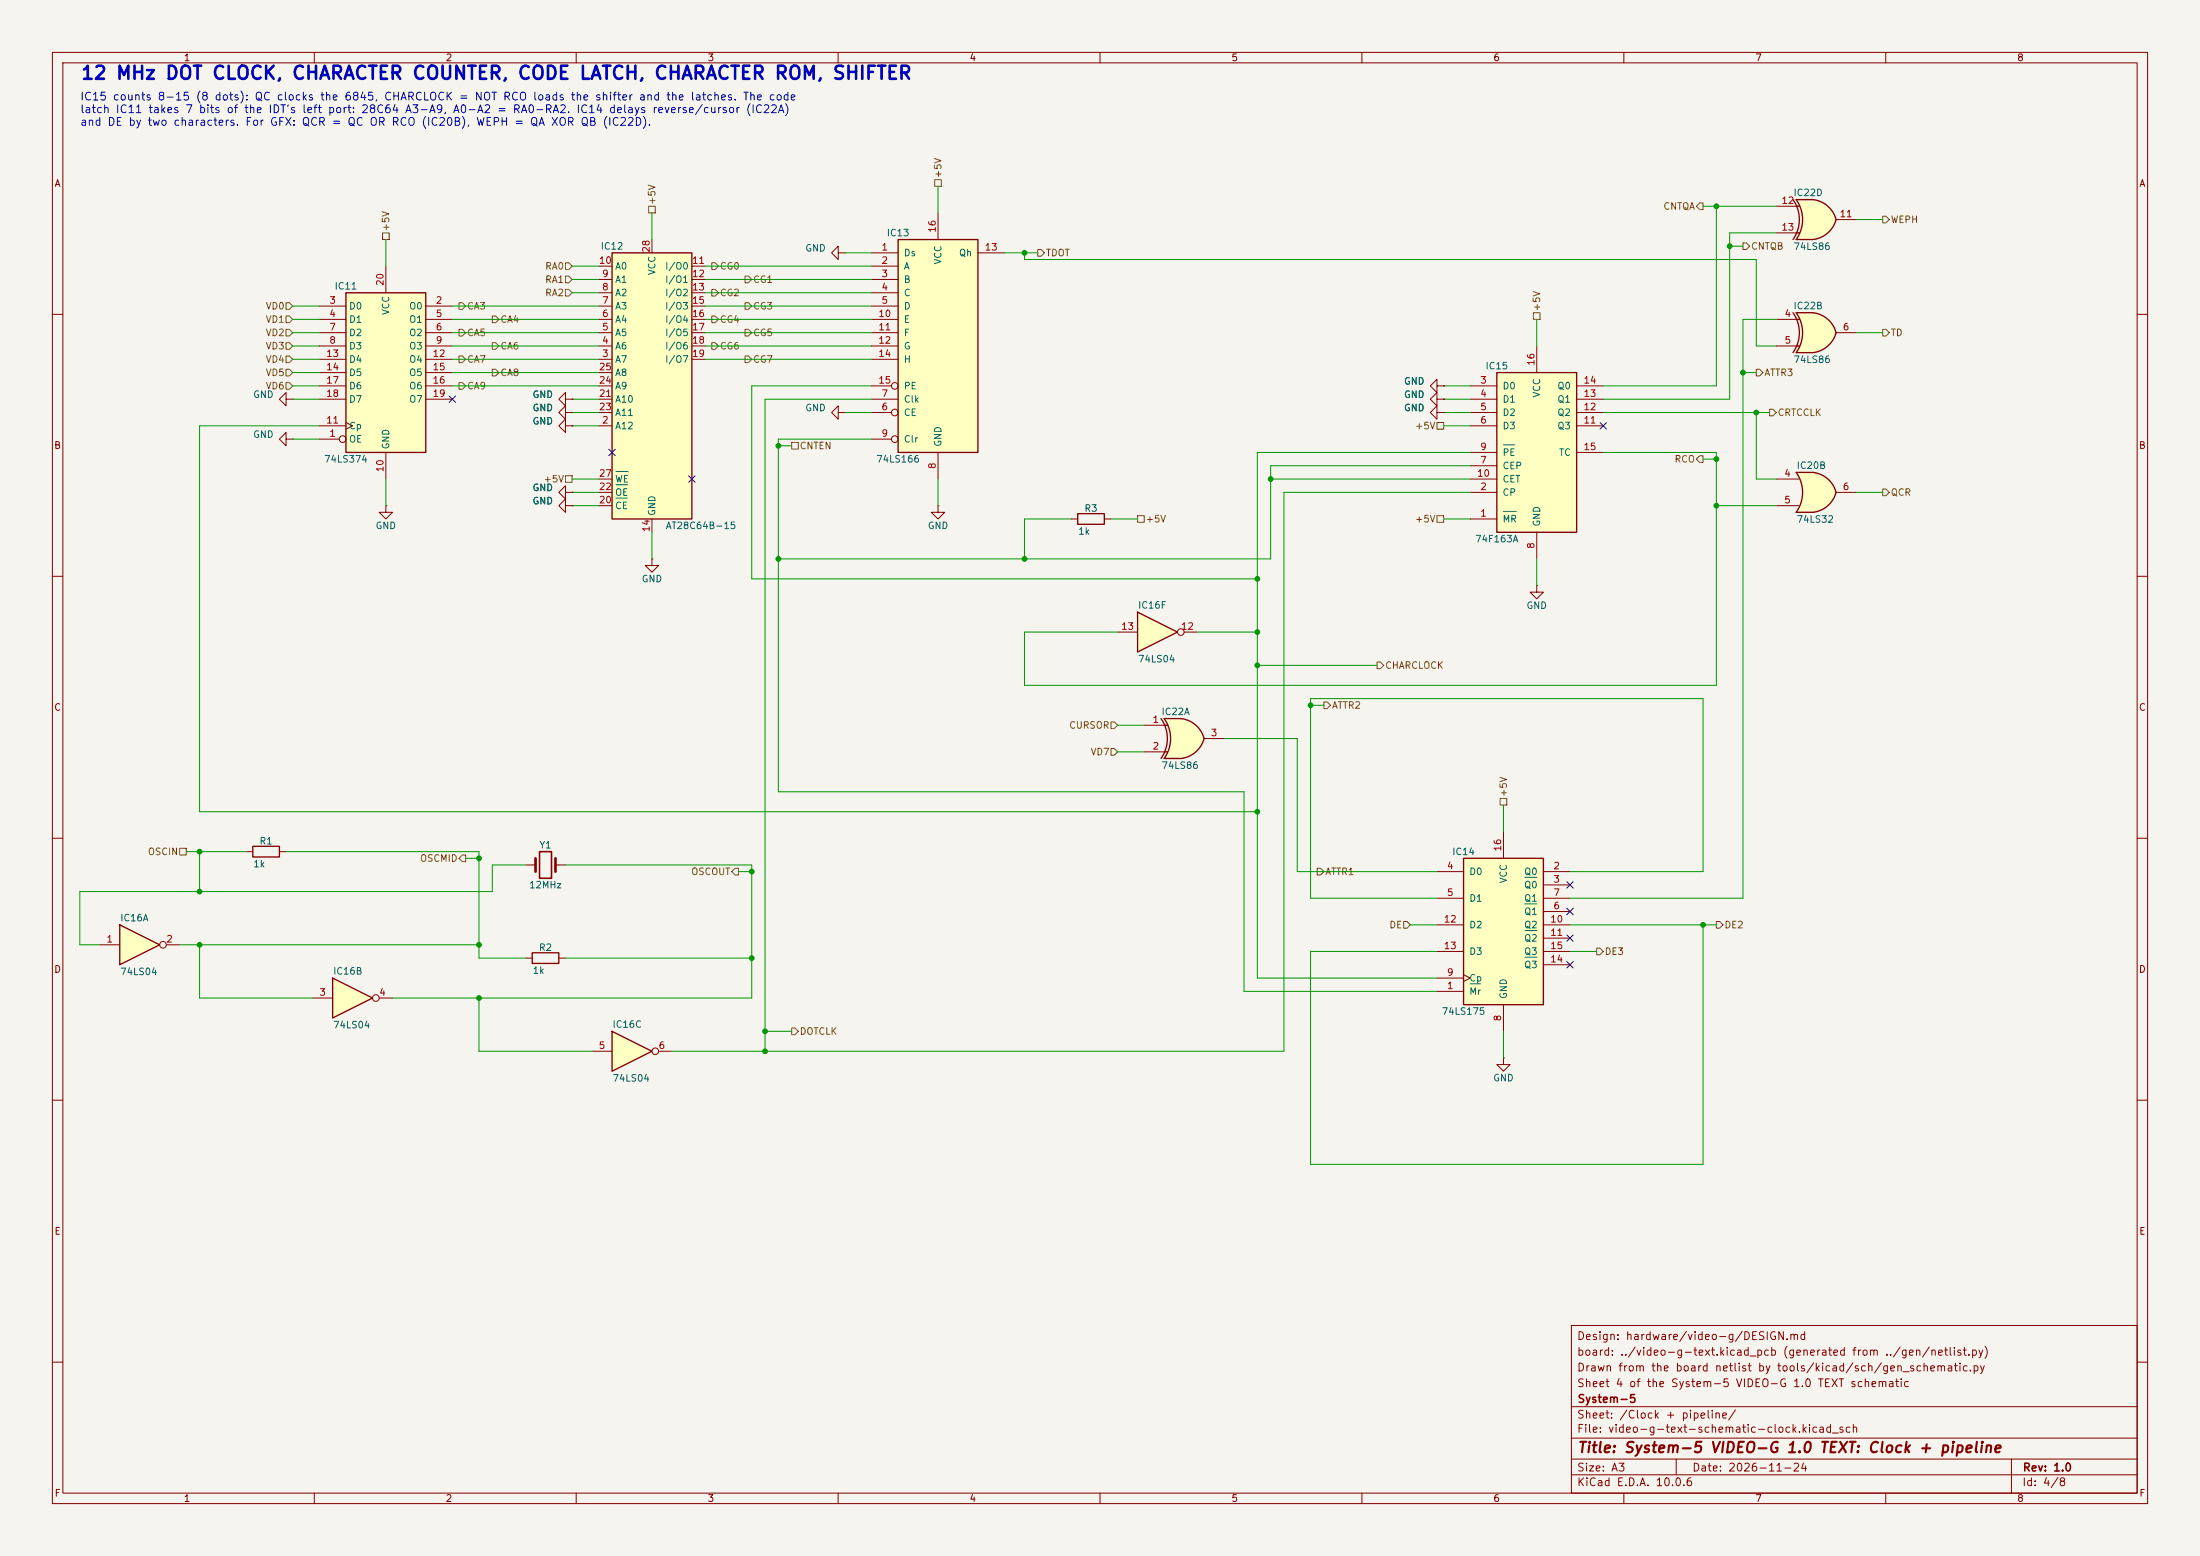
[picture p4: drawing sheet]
<svg xmlns="http://www.w3.org/2000/svg" width="420mm" height="297mm" viewBox="0 0 420 297" stroke-linecap="round" stroke-linejoin="round" font-family="sans-serif">
<path d="M0 0h420v297h-420z" fill="#f5f4ef" stroke="#f5f4ef" stroke-width=".19"/>
<g fill="none" stroke="#840000" stroke-width=".19">
<path d="M10 10h400v277h-400zM12 12h396v273h-396zM60 10v2M110 10v2M160 10v2M210 10v2M260 10v2M310 10v2M360 10v2M10 60h2M160 78.7v-1.2l-1.3 1.2 1.3 1.3v-1.3h1.3M161.3 78.7h.1"/>
<path d="M408 60h2M10 110h2M408 110h2M10 160h2M408 160h2M10 210h2M408 210h2M300 253h108v32h-108zM10 260h2M300 278.5h108M300 274.5h108M300 268.5h108"/>
<path d="M320 278.5v3M384 278.5v6.5M408 260h2M60 285v2M110 285v2M160 285v2M210 285v2M260 285v2M300 281.5h108M310 285v2M360 285v2"/>
</g>
<path d="M279.4 163.8h15.2v28h-15.2z" fill="#ffffc2"/>
<path d="M279.4 163.8h15.2v28h-15.2z" fill="none" stroke="#840000" stroke-width=".25"/>
<g fill="none" stroke="#840000" stroke-width=".19">
<path d="M287 158.8v5M274.3 166.4h5.1M274.3 171.5h5.1M274.3 176.5h5.1M294.6 166.4h5.1M294.6 168.9h5.1M294.6 171.5h5.1M294.6 174h5.1M294.6 176.5h5.1M294.6 179.1h5.1M274.3 189.2h5.1M274.3 186.7h5.1"/>
<path d="M274.3 181.6h5.1M279.4 186.1l1.3 .6-1.3 .6M287 191.8v5.1M294.6 181.6h5.1M294.6 184.2h5.1"/>
</g>
<path d="M291.1 167.5h2.3M291.1 172.5h2.3M291.1 177.6h2.3M280.6 187.8h2M291.1 182.7h2.3" fill="none" stroke="#006464" stroke-width=".19"/>
<path d="M217.2 116.8l7.6 3.9-7.6 3.8z" fill="#ffffc2"/>
<path d="M217.2 116.8l7.6 3.9-7.6 3.8z" fill="none" stroke="#840000" stroke-width=".25"/>
<g fill="none" stroke="#840000" stroke-width=".19">
<path d="M54.6 83.8v-1.2l-1.3 1.2 1.3 1.3v-1.3h1.3M55.9 83.8h.1M213.4 120.7h3.8M226.1 120.7h2.5"/>
<circle cx="225.4" cy="120.6" r=".63"/>
</g>
<path d="M342.9 59.7h3.2M342.9 67.3h3.2" fill="none" stroke="#ffffc2" stroke-width=".19"/>
<g fill="#ffffc2" stroke="#ffffc2" stroke-width=".19">
<path d="M345.5 62.1l5 1.4a5.2 5.2 0 0 1-4.4 3.8z"/>
<path d="M346.1 59.7a5.1 5.1 0 0 1 4.4 3.8l-5 1.3z"/>
</g>
<path d="M342.9 59.7h3.2v7.6h-3.2a6.7 6.7 0 0 0 0-7.6z" fill="#ffffc2"/>
<path d="M342.3 59.7a6.6 6.6 0 0 1 0 7.6M346.1 59.7h-3.2a6.6 6.6 0 0 1 0 7.6h3.2M346.1 59.7a5.2 5.2 0 0 1 4.4 3.8 5.2 5.2 0 0 1-4.4 3.8M205.7 98h5.1v2.1h-5.1z" fill="none" stroke="#840000" stroke-width=".25"/>
<path d="M274.3 78.7v-1.2l-1.3 1.2 1.3 1.3v-1.3h1.3M275.6 78.7h.1M339.1 61h4.4M339.1 66h4.4M350.5 63.5h3.8M73.7 96.5v1.3h1.2l-1.2 1.3-1.3-1.3h1.3M73.7 96.5h.1M204.5 99.1h1.2M210.8 99.1h1.3" fill="none" stroke="#840000" stroke-width=".19"/>
<path d="M342.9 90.2h3.2M342.9 97.8h3.2" fill="none" stroke="#ffffc2" stroke-width=".19"/>
<g fill="#ffffc2" stroke="#ffffc2" stroke-width=".19">
<path d="M345.5 92.6l5 1.4a5.2 5.2 0 0 1-4.4 3.8z"/>
<path d="M346.1 90.2a5.1 5.1 0 0 1 4.4 3.8l-5 1.3z"/>
</g>
<path d="M342.9 90.2h3.2v7.6h-3.2a6.7 6.7 0 0 0 0-7.6z" fill="#ffffc2"/>
<path d="M346.1 90.2h-3.2a6.6 6.6 0 0 1 0 7.6h3.2M346.1 90.2a5.2 5.2 0 0 1 4.4 3.8 5.2 5.2 0 0 1-4.4 3.8" fill="none" stroke="#840000" stroke-width=".25"/>
<g fill="none" stroke="#840000" stroke-width=".19">
<path d="M107.9 78.7v-1.2l-1.2 1.2 1.2 1.3v-1.3h1.3M109.2 78.7h.1M274.3 73.7v-1.3l-1.3 1.3 1.3 1.2v-1.2h1.3M274.3 76.2v-1.3l-1.3 1.3 1.3 1.3v-1.3h1.3M275.6 73.7h.1M275.6 76.2h.1M107.9 81.3v-1.3l-1.2 1.3 1.2 1.3v-1.3h1.3M109.2 81.3h.1M339.1 91.4h4.3M339.1 96.5h4.3M350.5 94h3.8M287 201.9v1.3h1.3l-1.3 1.3-1.3-1.3h1.3"/>
<path d="M287 201.9h.1"/>
</g>
<path d="M22.9 176.5l7.6 3.8-7.6 3.9z" fill="#ffffc2"/>
<path d="M22.9 176.5l7.6 3.8-7.6 3.9z" fill="none" stroke="#840000" stroke-width=".25"/>
<g fill="none" stroke="#840000" stroke-width=".19">
<path d="M107.9 76.2v-1.3l-1.2 1.3 1.2 1.3v-1.3h1.3M109.2 76.2h.1M19 180.3h3.9M31.7 180.3h2.6"/>
<circle cx="31.1" cy="180.3" r=".63"/>
</g>
<path d="M285.7 71.1h15.3v30.5h-15.3z" fill="#ffffc2"/>
<path d="M285.7 71.1h15.3v30.5h-15.3z" fill="none" stroke="#840000" stroke-width=".25"/>
<g fill="none" stroke="#840000" stroke-width=".19">
<path d="M280.7 73.7h5M280.7 76.2h5M280.7 78.7h5M293.4 66v5.1M301 73.7h5.1M301 76.2h5.1M301 78.7h5.1M280.7 99.1h5M280.7 94h5M280.7 81.3h5M280.7 88.9h5M280.7 86.4h5"/>
<path d="M280.7 91.4h5M301 81.3h5.1M301 86.4h5.1M293.4 111.8v1.2h1.2l-1.2 1.3-1.3-1.3h1.3M293.4 111.8h.1M293.4 101.6v5.1"/>
</g>
<path d="M287 97.6h2.5M287 84.9h2.2" fill="none" stroke="#006464" stroke-width=".19"/>
<path d="M116.8 196.9l7.7 3.8-7.7 3.8z" fill="#ffffc2"/>
<path d="M116.8 196.9l7.7 3.8-7.7 3.8z" fill="none" stroke="#840000" stroke-width=".25"/>
<g fill="none" stroke="#840000" stroke-width=".19">
<path d="M113 200.7h3.8M125.7 200.7h2.6"/>
<circle cx="125.1" cy="200.7" r=".63"/>
</g>
<path d="M222.2 137.2h3.2M222.2 144.8h3.2" fill="none" stroke="#ffffc2" stroke-width=".19"/>
<g fill="#ffffc2" stroke="#ffffc2" stroke-width=".19">
<path d="M224.8 139.6l5.1 1.4a5.2 5.2 0 0 1-4.4 3.8z"/>
<path d="M225.5 137.2a5.1 5.1 0 0 1 4.4 3.8l-5 1.3z"/>
</g>
<path d="M222.2 137.2h3.2v7.6h-3.2a6.7 6.7 0 0 0 0-7.6z" fill="#ffffc2"/>
<path d="M221.6 137.2a6.6 6.6 0 0 1 0 7.6M225.4 137.2h-3.2a6.6 6.6 0 0 1 0 7.6h3.2M225.5 137.2a5.2 5.2 0 0 1 4.4 3.8 5.2 5.2 0 0 1-4.4 3.8M101.6 181.9h5.1v2h-5.1z" fill="none" stroke="#840000" stroke-width=".25"/>
<g fill="none" stroke="#840000" stroke-width=".19">
<path d="M107.9 94v-1.3l-1.2 1.3 1.2 1.3v-1.3h1.3M107.9 96.5v-1.2l-1.2 1.2 1.2 1.3v-1.3h1.3M109.2 94h.1M109.2 96.5h.1M124.5 106.7v1.3h1.2l-1.2 1.2-1.3-1.2h1.3M124.5 106.7h.1M218.4 138.4h4.5M218.4 143.5h4.5M229.9 141h3.8M100.3 165.1h1.9M106 165.1h1.9M100.3 182.9h1.3"/>
<path d="M106.7 182.9h1.2"/>
</g>
<path d="M102.2 163.8v2.6M106 163.8v2.6" fill="none" stroke="#840000" stroke-width=".51"/>
<path d="M103 162.6h2.3v5h-2.3z" fill="none" stroke="#840000" stroke-width=".3"/>
<path d="M342.9 38.1h3.2M342.9 45.7h3.2" fill="none" stroke="#ffffc2" stroke-width=".19"/>
<g fill="#ffffc2" stroke="#ffffc2" stroke-width=".19">
<path d="M345.5 40.6l5 1.3a5.2 5.2 0 0 1-4.4 3.8z"/>
<path d="M346.1 38.1a5.1 5.1 0 0 1 4.4 3.8l-5 1.3z"/>
</g>
<path d="M342.9 38.1h3.2v7.6h-3.2a6.7 6.7 0 0 0 0-7.6z" fill="#ffffc2"/>
<path d="M342.3 38.1a6.6 6.6 0 0 1 0 7.6M346.1 38.1h-3.2a6.6 6.6 0 0 1 0 7.6h3.2M346.1 38.1a5.2 5.2 0 0 1 4.4 3.8 5.2 5.2 0 0 1-4.4 3.8" fill="none" stroke="#840000" stroke-width=".25"/>
<path d="M339.1 39.4h4.4M160 48.3v-1.3l-1.3 1.3 1.3 1.2v-1.2h1.3M161.3 48.3h.1M339.1 44.5h4.4M350.5 41.9h3.8" fill="none" stroke="#840000" stroke-width=".19"/>
<path d="M66 55.9h15.3v30.5h-15.3z" fill="#ffffc2"/>
<path d="M66 55.9h15.3v30.5h-15.3zM48.3 161.5h5v2.1h-5z" fill="none" stroke="#840000" stroke-width=".25"/>
<g fill="none" stroke="#840000" stroke-width=".19">
<path d="M61 58.4h5M73.7 50.8v5.1M81.3 58.4h5.1M61 61h5M61 63.5h5M61 66h5M61 68.6h5M61 71.1h5M61 73.7h5M61 76.2h5M81.3 61h5.1M81.3 63.5h5.1"/>
<path d="M81.3 66h5.1M81.3 68.6h5.1M81.3 71.1h5.1M81.3 73.7h5.1M81.3 76.2h5.1M61 83.8h3.8M61 81.3h5M66 80.6l1.3 .7-1.3 .6M73.7 86.4v5M47 162.6h1.3M53.3 162.6h1.3"/>
<circle cx="65.4" cy="83.8" r=".63"/>
</g>
<path d="M63.5 186.7l7.6 3.8-7.6 3.8z" fill="#ffffc2"/>
<path d="M63.5 186.7l7.6 3.8-7.6 3.8z" fill="none" stroke="#840000" stroke-width=".25"/>
<g fill="none" stroke="#840000" stroke-width=".19">
<path d="M54.6 76.2v-1.3l-1.3 1.3 1.3 1.3v-1.3h1.3M55.9 76.2h.1M179.1 96.5v1.3h1.2l-1.2 1.3-1.3-1.3h1.3M179.1 96.5h.1M59.7 190.5h3.8M72.4 190.5h2.5"/>
<circle cx="71.8" cy="190.5" r=".63"/>
</g>
<path d="M116.8 48.3h15.3v50.8h-15.3z" fill="#ffffc2"/>
<path d="M116.8 48.3h15.3v50.8h-15.3z" fill="none" stroke="#840000" stroke-width=".25"/>
<g fill="none" stroke="#840000" stroke-width=".19">
<path d="M114.3 58.4h2.5M114.3 55.9h2.5M114.3 53.3h2.5M114.3 50.8h2.5M124.5 45.7v2.6M132.1 58.4h2.5M132.1 55.9h2.5M132.1 53.3h2.5M132.1 50.8h2.5M114.3 68.6h2.5M114.3 66h2.5M114.3 63.5h2.5"/>
<path d="M114.3 61h2.5M114.3 76.2h2.5M114.3 78.7h2.5M114.3 73.7h2.5M114.3 71.1h2.5M132.1 68.6h2.5M132.1 66h2.5M132.1 63.5h2.5M132.1 61h2.5M114.3 81.3h2.5M114.3 96.5h2.5M114.3 94h2.5"/>
<path d="M114.3 91.4h2.5M124.5 99.1v2.5"/>
</g>
<path d="M117.6 95.1h2.1M117.6 92.5h2.2M117.6 90h2.3" fill="none" stroke="#006464" stroke-width=".19"/>
<path d="M171.4 45.7h15.3v40.7h-15.3z" fill="#ffffc2"/>
<path d="M171.4 45.7h15.3v40.7h-15.3z" fill="none" stroke="#840000" stroke-width=".25"/>
<g fill="none" stroke="#840000" stroke-width=".19">
<path d="M166.4 48.3h5M166.4 50.8h5M166.4 53.3h5M166.4 55.9h5M166.4 58.4h5M179.1 40.6v5.1M186.7 48.3h5.1M109.2 76.2h.1M109.2 78.7h.1M166.4 78.7h3.8M166.4 76.2h5M166.4 61h5"/>
<path d="M166.4 63.5h5M166.4 66h5M166.4 68.6h5M166.4 73.7h3.8M275.6 78.7h.1M275.6 73.7h.1M275.6 76.2h.1M109.2 96.5h.1M109.2 94h.1M109.2 81.3h.1M166.4 83.8h3.8M179.1 86.4v5"/>
<circle cx="170.8" cy="73.7" r=".63"/>
<circle cx="170.8" cy="78.7" r=".63"/>
<circle cx="170.8" cy="83.8" r=".63"/>
</g>
<g fill="none" stroke="#725600" stroke-width=".19">
<path d="M123.8 39.4h1.3v1.2h-1.3zM178.4 34.3h1.3v1.3h-1.3zM324.5 38.7h.6v1.3h-.6l-.7-.6zM54.6 57.8h.6l.7 .6-.7 .7h-.6zM73 44.5h1.3v1.2h-1.3zM87.6 57.8h.7l.6 .6-.6 .7h-.7zM107.9 50.2h.7l.6 .6-.6 .6h-.7zM107.9 52.7h.7l.6 .6-.6 .7h-.7zM107.9 55.2h.7l.6 .7-.6 .6h-.7zM135.9 55.2h.6l.7 .7-.7 .6h-.6zM135.9 50.2h.6l.7 .6-.7 .6h-.6zM142.2 52.7h.7l.6 .6-.6 .7h-.7z"/>
<path d="M142.2 57.8h.7l.6 .6-.6 .7h-.7zM198.1 47.6h.7l.6 .7-.6 .6h-.7zM292.7 59.7h1.3v1.3h-1.3zM332.7 46.4h.7l.6 .6-.6 .6h-.7zM359.4 41.3h.6l.7 .6-.7 .6h-.6zM54.6 73h.6l.7 .7-.7 .6h-.6zM54.6 70.5h.6l.7 .6-.7 .7h-.6zM54.6 67.9h.6l.7 .7-.7 .6h-.6zM54.6 65.4h.6l.7 .6-.7 .7h-.6zM54.6 62.9h.6l.7 .6-.7 .6h-.6zM54.6 60.3h.6l.7 .7-.7 .6h-.6zM87.6 67.9h.7l.6 .7-.6 .6h-.7z"/>
<path d="M87.6 62.9h.7l.6 .6-.6 .6h-.7zM87.6 73h.7l.6 .7-.6 .6h-.7zM94 70.5h.6l.6 .6-.6 .7h-.6zM94 65.4h.6l.6 .6-.6 .7h-.6zM94 60.3h.6l.6 .7-.6 .6h-.6zM135.9 65.4h.6l.7 .6-.7 .7h-.6zM135.9 60.3h.6l.7 .7-.7 .6h-.6zM142.2 62.9h.7l.6 .6-.6 .6h-.7zM142.2 67.9h.7l.6 .7-.6 .6h-.7zM335.3 70.5h.6l.6 .6-.6 .7h-.6zM337.8 78.1h.7l.6 .6-.6 .7h-.7zM359.4 62.9h.6l.7 .6-.7 .6h-.6z"/>
<path d="M107.9 90.8h1.3v1.3h-1.3zM151.1 84.5h1.3v1.2h-1.3zM217.2 98.4h1.2v1.3h-1.2zM274.3 98.4h1.3v1.3h-1.3zM274.3 80.6h1.3v1.3h-1.3zM324.5 87h.6v1.3h-.6l-.7-.7zM359.4 93.3h.6l.7 .7-.7 .6h-.6zM212.1 137.8h.6l.7 .6-.7 .7h-.6zM252.7 134h.7l.6 .6-.6 .7h-.7zM262.9 126.4h.6l.7 .6-.7 .6h-.6zM212.1 142.9h.6l.7 .6-.7 .6h-.6zM286.4 152.4h1.3v1.3h-1.3z"/>
<path d="M34.3 161.9h1.3v1.3h-1.3zM88.3 163.2h.6v1.3h-.6l-.7-.7zM140.3 165.7h.7v1.3h-.7l-.6-.6zM251.5 165.7h.6l.6 .7-.6 .6h-.6zM268 175.9h.6l.6 .6-.6 .7h-.6zM327.7 175.9h.6l.6 .6-.6 .7h-.6zM151.1 196.2h.7l.6 .7-.6 .6h-.7zM304.8 181h.6l.7 .6-.7 .6h-.6z"/>
</g>
<g fill="none" stroke="#009600" stroke-width=".19">
<path d="M179.1 35.6v5M325.1 39.4h14M327.7 39.4v34.3h-21.6M55.9 58.4h5.1M73.7 45.7v5.1M86.4 58.4h27.9M109.2 53.3h5.1M109.2 50.8h5.1M109.2 55.9h5.1M124.5 40.6v5.1M134.6 58.4h31.8M134.6 53.3h31.8"/>
<path d="M134.6 50.8h31.8M134.6 55.9h31.8M161.3 48.3h5.1M191.8 48.3h6.3M195.6 48.3v1.2h139.7v16.5h3.8M330.2 47h2.5M339.1 44.5h-8.9v31.7h-24.1M354.3 41.9h5.1M55.9 76.2h5.1M55.9 73.7h5.1M55.9 63.5h5.1M55.9 61h5.1"/>
<path d="M55.9 71.1h5.1M55.9 66h5.1M55.9 68.6h5.1M86.4 73.7h27.9M86.4 63.5h27.9M86.4 61h27.9M86.4 71.1h27.9M86.4 66h27.9M86.4 68.6h27.9M109.2 76.2h5.1M109.2 78.7h5.1M134.6 63.5h31.8"/>
<path d="M134.6 61h31.8M134.6 66h31.8M134.6 68.6h31.8M161.3 78.7h5.1M166.4 76.2h-20.4v124.5M166.4 73.7h-22.9v36.8h96.5M275.6 76.2h5.1M275.6 78.7h5.1M275.6 73.7h5.1M293.4 61v5M306.1 78.7h31.7M332.7 71.1h2.6"/>
<path d="M335.3 78.7v12.7h3.8M339.1 61h-6.4v110.5h-33M354.3 63.5h5.1M55.9 83.8h5.1M61 81.3h-22.9v73.6h201.9M73.7 91.4v5.1M109.2 81.3h5.1M109.2 94h5.1M109.2 91.4h5.1M109.2 96.5h5.1M148.6 85.1h2.5M166.4 83.8h-17.8v67.3h88.9v38.1h36.8"/>
<path d="M179.1 91.4v5.1M204.5 99.1h-8.9v7.6M212.1 99.1h5.1M242.6 91.4h38.1M275.6 81.3h5.1M275.6 99.1h5.1M280.7 86.4h-40.7v100.3h34.3M280.7 88.9h-38.1v17.8h-94M280.7 94h-35.6v106.7h-116.8M306.1 86.4h21.6v44.4h-132.1v-10.1h17.8M325.1 87.6h2.6M327.7 96.5h11.4"/>
<path d="M354.3 94h5.1M124.5 101.6v5.1M293.4 106.7v5.1M213.4 138.4h5M228.6 120.7h11.4M240 127h22.9M250.2 134.6h2.5M213.4 143.5h5M233.7 141h13.9v25.4h26.7M287 153.7v5.1M35.6 162.6h11.4M38.1 162.6v7.6"/>
<path d="M54.6 162.6h36.8v20.3h8.9M88.9 163.8h2.5M100.3 165.1h-6.3v5.1h-78.8v10.1h3.8M107.9 165.1h35.6v25.4h-68.6M141 166.4h2.5M269.2 176.5h5.1M299.7 166.4h25.4v-33h-74.9v38.1h24.1M299.7 176.5h28M325.1 176.5v45.7h-74.9v-40.6h24.1M34.3 180.3h57.1M38.1 180.3v10.2h21.6M91.4 190.5v10.2h21.6"/>
<path d="M107.9 182.9h35.6M146 196.9h5.1M287 196.9v5M299.7 181.6h5.1"/>
</g>
<g fill="none" stroke="#000084" stroke-width=".19">
<path d="M85.8 75.6l1.2 1.2M87 75.6l-1.2 1.2M116.2 85.8l1.2 1.2M117.4 85.8l-1.2 1.2M131.5 90.8l1.2 1.2M132.7 90.8l-1.2 1.2M305.5 80.7l1.2 1.2M306.7 80.7l-1.2 1.2M299.1 168.3l1.2 1.2M299.1 173.4l1.2 1.2M299.1 178.5l1.2 1.2M300.3 168.3l-1.2 1.2"/>
<path d="M300.3 173.4l-1.2 1.2M300.3 178.5l-1.2 1.2M299.1 183.5l1.2 1.3M300.3 183.5l-1.2 1.3"/>
</g>
<g fill="#009600" stroke="#009600" stroke-width=".19">
<circle cx="38.1" cy="180.3" r=".46"/>
<circle cx="38.1" cy="170.2" r=".46"/>
<circle cx="38.1" cy="162.6" r=".46"/>
<circle cx="91.4" cy="180.3" r=".46"/>
<circle cx="91.4" cy="163.8" r=".46"/>
<circle cx="195.6" cy="106.7" r=".46"/>
<circle cx="240" cy="127" r=".46"/>
<circle cx="240" cy="120.7" r=".46"/>
<circle cx="240" cy="110.5" r=".46"/>
<circle cx="242.6" cy="91.4" r=".46"/>
<circle cx="250.2" cy="134.6" r=".46"/>
<circle cx="240" cy="154.9" r=".46"/>
<circle cx="148.6" cy="106.7" r=".46"/>
<circle cx="325.1" cy="176.5" r=".46"/>
<circle cx="335.3" cy="78.7" r=".46"/>
<circle cx="332.7" cy="71.1" r=".46"/>
<circle cx="195.6" cy="48.3" r=".46"/>
<circle cx="91.4" cy="190.5" r=".46"/>
<circle cx="148.6" cy="85.1" r=".46"/>
<circle cx="146" cy="200.7" r=".46"/>
<circle cx="146" cy="196.9" r=".46"/>
<circle cx="143.5" cy="182.9" r=".46"/>
<circle cx="143.5" cy="166.4" r=".46"/>
<circle cx="327.7" cy="96.5" r=".46"/>
<circle cx="327.7" cy="87.6" r=".46"/>
<circle cx="330.2" cy="47" r=".46"/>
<circle cx="327.7" cy="39.4" r=".46"/>
</g>
<text font-size="2.5" fill="#0000c2" x="15.3" y="15.8">12 MHz DOT CLOCK, CHARACTER COUNTER, CODE LATCH, CHARACTER ROM, SHIFTER</text>
<text font-size="2" fill="#840000" x="301" y="277.8">Title: System-5 VIDEO-G 1.0 TEXT: Clock + pipeline</text>
<g font-size="1.5" fill="#0000c2">
<text x="15.2" y="19.5">IC15 counts 8-15 (8 dots): QC clocks the 6845, CHARCLOCK = NOT RCO loads the shifter and the latches. The code</text>
<text x="15.2" y="22">latch IC11 takes 7 bits of the IDT's left port: 28C64 A3-A9, A0-A2 = RA0-RA2. IC14 delays reverse/cursor (IC22A)</text>
<text x="15.2" y="24.4">and DE by two characters. For GFX: QCR = QC OR RCO (IC20B), WEPH = QA XOR QB (IC22D).</text>
</g>
<g font-size="1.5" fill="#840000">
<text x="300.9" y="256.1">Design: hardware/video-g/DESIGN.md</text>
<text x="300.9" y="262.1">Drawn from the board netlist by tools/kicad/sch/gen_schematic.py</text>
<text x="300.9" y="259.1">board: ../video-g-text.kicad_pcb (generated from ../gen/netlist.py)</text>
<text x="300.9" y="265.1">Sheet 4 of the System-5 VIDEO-G 1.0 TEXT schematic</text>
<text x="301" y="268.1">System-5</text>
<text x="300.9" y="273.8">File: video-g-text-schematic-clock.kicad_sch</text>
<text x="300.9" y="271.1">Sheet: /Clock + pipeline/</text>
<text x="300.9" y="281.2">Size: A3</text>
<text x="322.9" y="281.2">Date: 2026-11-24</text>
<text x="386" y="281.2">Rev: 1.0</text>
<text x="300.9" y="284">KiCad E.D.A. 10.0.6</text>
<text x="385.9" y="284">Id: 4/8</text>
</g>
<g font-size="1.3" fill="#840000">
<text x="35" y="12">1</text>
<text x="85" y="12">2</text>
<text x="135" y="12">3</text>
<text x="185" y="12">4</text>
<text x="235" y="12">5</text>
<text x="285" y="12">6</text>
<text x="335" y="12">7</text>
<text x="385" y="12">8</text>
<text x="10.3" y="36">A</text>
<text x="408.3" y="36">A</text>
<text x="10.2" y="86">B</text>
<text x="408.2" y="86">B</text>
<text x="10.2" y="136">C</text>
<text x="408.2" y="136">C</text>
<text x="10.2" y="186">D</text>
<text x="408.2" y="186">D</text>
<text x="10.3" y="236">E</text>
<text x="408.3" y="236">E</text>
<text x="10.3" y="286">F</text>
<text x="35" y="287">1</text>
<text x="85" y="287">2</text>
<text x="135" y="287">3</text>
<text x="185" y="287">4</text>
<text x="235" y="287">5</text>
<text x="285" y="287">6</text>
<text x="335" y="287">7</text>
<text x="385" y="287">8</text>
<text x="408.3" y="286">F</text>
</g>
<g font-size="1.3" fill="#725600">
<text x="180" y="34.1" transform="rotate(-90 180 34.1)">+5V</text>
<text x="125.4" y="39.2" transform="rotate(-90 125.4 39.2)">+5V</text>
<text x="317.4" y="40.3">CNTQA</text>
<text x="74.6" y="44.3" transform="rotate(-90 74.6 44.3)">+5V</text>
<text x="334.2" y="48">CNTQB</text>
<text x="360.8" y="42.9">WEPH</text>
<text x="104" y="51.8">RA0</text>
<text x="137.3" y="51.8">CG0</text>
<text x="199.6" y="49.2">TDOT</text>
<text x="50.6" y="59.4">VD0</text>
<text x="89.1" y="59.4">CA3</text>
<text x="104" y="54.3">RA1</text>
<text x="104" y="56.8">RA2</text>
<text x="137.3" y="56.8">CG2</text>
<text x="143.7" y="54.3">CG1</text>
<text x="143.7" y="59.4">CG3</text>
<text x="294.3" y="59.5" transform="rotate(-90 294.3 59.5)">+5V</text>
<text x="50.6" y="64.5">VD2</text>
<text x="50.6" y="61.9">VD1</text>
<text x="89.1" y="64.5">CA5</text>
<text x="95.4" y="61.9">CA4</text>
<text x="137.3" y="61.9">CG4</text>
<text x="143.7" y="64.5">CG5</text>
<text x="360.8" y="64.5">TD</text>
<text x="50.6" y="69.5">VD4</text>
<text x="50.6" y="67">VD3</text>
<text x="89.1" y="69.5">CA7</text>
<text x="95.4" y="67">CA6</text>
<text x="137.3" y="67">CG6</text>
<text x="143.7" y="69.5">CG7</text>
<text x="50.6" y="74.6">VD6</text>
<text x="50.6" y="72.1">VD5</text>
<text x="89.1" y="74.6">CA9</text>
<text x="95.4" y="72.1">CA8</text>
<text x="336.7" y="72.1">ATTR3</text>
<text x="270" y="82.2">+5V</text>
<text x="339.3" y="79.7">CRTCCLK</text>
<text x="152.6" y="86.1">CNTEN</text>
<text x="319.6" y="88.6">RCO</text>
<text x="103.7" y="92.4">+5V</text>
<text x="360.8" y="94.9">QCR</text>
<text x="218.6" y="100">+5V</text>
<text x="270" y="100">+5V</text>
<text x="264.3" y="128">CHARCLOCK</text>
<text x="254.2" y="135.6">ATTR2</text>
<text x="204" y="139.4">CURSOR</text>
<text x="208.1" y="144.5">VD7</text>
<text x="288" y="152.2" transform="rotate(-90 288 152.2)">+5V</text>
<text x="28.1" y="163.5">OSCIN</text>
<text x="80.1" y="164.8">OSCMID</text>
<text x="131.8" y="167.3">OSCOUT</text>
<text x="252.9" y="167.3">ATTR1</text>
<text x="265.1" y="177.5">DE</text>
<text x="329.1" y="177.5">DE2</text>
<text x="306.2" y="182.6">DE3</text>
<text x="152.6" y="197.8">DOTCLK</text>
</g>
<g font-size="1.3" fill="#a90000">
<text x="340" y="39.2">12</text>
<text x="351.1" y="41.8">11</text>
<text x="178.9" y="44.5" transform="rotate(-90 178.9 44.5)">16</text>
<text x="340" y="44.3">13</text>
<text x="114.2" y="50.7">10</text>
<text x="114.8" y="53.2">9</text>
<text x="124.3" y="48.3" transform="rotate(-90 124.3 48.3)">28</text>
<text x="132" y="50.7">11</text>
<text x="132" y="53.2">12</text>
<text x="168.2" y="48.1">1</text>
<text x="168.2" y="50.7">2</text>
<text x="168.2" y="53.2">3</text>
<text x="187.9" y="48.1">13</text>
<text x="62.8" y="58.3">3</text>
<text x="73.5" y="54.7" transform="rotate(-90 73.5 54.7)">20</text>
<text x="83.1" y="58.3">2</text>
<text x="114.8" y="58.3">7</text>
<text x="114.8" y="55.7">8</text>
<text x="132" y="55.7">13</text>
<text x="132" y="58.3">15</text>
<text x="168.2" y="55.7">4</text>
<text x="168.2" y="58.3">5</text>
<text x="62.8" y="60.8">4</text>
<text x="62.8" y="63.4">7</text>
<text x="62.8" y="65.9">8</text>
<text x="83.1" y="60.8">5</text>
<text x="83.1" y="63.4">6</text>
<text x="83.1" y="65.9">9</text>
<text x="114.8" y="65.9">4</text>
<text x="114.8" y="63.4">5</text>
<text x="114.8" y="60.8">6</text>
<text x="132" y="60.8">16</text>
<text x="132" y="63.4">17</text>
<text x="132" y="65.9">18</text>
<text x="167.6" y="60.8">10</text>
<text x="167.6" y="63.4">11</text>
<text x="167.6" y="65.9">12</text>
<text x="340.6" y="60.8">4</text>
<text x="340.6" y="65.9">5</text>
<text x="351.7" y="63.4">6</text>
<text x="62.2" y="68.4">13</text>
<text x="62.2" y="71">14</text>
<text x="82.5" y="68.4">12</text>
<text x="82.5" y="71">15</text>
<text x="114.2" y="71">25</text>
<text x="114.8" y="68.4">3</text>
<text x="132" y="68.4">19</text>
<text x="167.6" y="68.4">14</text>
<text x="293.2" y="69.9" transform="rotate(-90 293.2 69.9)">16</text>
<text x="62.2" y="73.5">17</text>
<text x="62.2" y="76.1">18</text>
<text x="82.5" y="73.5">16</text>
<text x="82.5" y="76.1">19</text>
<text x="114.2" y="76.1">21</text>
<text x="114.2" y="73.5">24</text>
<text x="167.6" y="73.5">15</text>
<text x="168.2" y="76.1">7</text>
<text x="282.5" y="73.5">3</text>
<text x="282.5" y="76.1">4</text>
<text x="302.2" y="76.1">13</text>
<text x="302.2" y="73.5">14</text>
<text x="62.2" y="81.1">11</text>
<text x="62.8" y="83.7">1</text>
<text x="114.2" y="78.6">23</text>
<text x="114.8" y="81.1">2</text>
<text x="168.2" y="78.6">6</text>
<text x="168.2" y="83.7">9</text>
<text x="282.5" y="78.6">5</text>
<text x="282.5" y="81.1">6</text>
<text x="302.2" y="81.1">11</text>
<text x="302.2" y="78.6">12</text>
<text x="178.9" y="89.6" transform="rotate(-90 178.9 89.6)">8</text>
<text x="282.5" y="88.8">7</text>
<text x="282.5" y="86.2">9</text>
<text x="302.2" y="86.2">15</text>
<text x="73.5" y="90.2" transform="rotate(-90 73.5 90.2)">10</text>
<text x="114.2" y="93.8">22</text>
<text x="114.2" y="91.3">27</text>
<text x="281.9" y="91.3">10</text>
<text x="282.5" y="93.8">2</text>
<text x="340.5" y="91.3">4</text>
<text x="351.7" y="93.8">6</text>
<text x="114.2" y="96.4">20</text>
<text x="124.3" y="101.7" transform="rotate(-90 124.3 101.7)">14</text>
<text x="282.5" y="98.9">1</text>
<text x="340.5" y="96.4">5</text>
<text x="293.2" y="104.9" transform="rotate(-90 293.2 104.9)">8</text>
<text x="213.9" y="120.5">13</text>
<text x="225.4" y="120.5">12</text>
<text x="219.9" y="138.3">1</text>
<text x="219.9" y="143.4">2</text>
<text x="231" y="140.8">3</text>
<text x="276.1" y="166.2">4</text>
<text x="286.9" y="162.6" transform="rotate(-90 286.9 162.6)">16</text>
<text x="296.4" y="166.2">2</text>
<text x="276.1" y="171.3">5</text>
<text x="296.4" y="168.8">3</text>
<text x="296.4" y="173.9">6</text>
<text x="296.4" y="171.3">7</text>
<text x="275.5" y="176.4">12</text>
<text x="295.8" y="176.4">10</text>
<text x="295.8" y="178.9">11</text>
<text x="20.2" y="180.2">1</text>
<text x="31.7" y="180.2">2</text>
<text x="275.5" y="181.5">13</text>
<text x="295.8" y="184">14</text>
<text x="295.8" y="181.5">15</text>
<text x="60.9" y="190.4">3</text>
<text x="72.3" y="190.4">4</text>
<text x="276.1" y="189.1">1</text>
<text x="276.1" y="186.6">9</text>
<text x="286.9" y="195" transform="rotate(-90 286.9 195)">8</text>
<text x="114.2" y="200.5">5</text>
<text x="125.6" y="200.5">6</text>
</g>
<g font-size="1.3" fill="#006464">
<text x="342.3" y="37.7">IC22D</text>
<text x="114.6" y="48">IC12</text>
<text x="169.2" y="45.4">IC13</text>
<text x="117.3" y="51.8">A0</text>
<text x="125.4" y="52.6" transform="rotate(-90 125.4 52.6)">VCC</text>
<text x="126.9" y="51.8">I/O0</text>
<text x="153.6" y="48.3">GND</text>
<text x="172.4" y="49.2">Ds</text>
<text x="172.4" y="51.8">A</text>
<text x="180" y="50.6" transform="rotate(-90 180 50.6)">VCC</text>
<text x="183" y="49.2">Qh</text>
<text x="342.3" y="48">74LS86</text>
<text x="63.8" y="55.6">IC11</text>
<text x="66.5" y="59.4">D0</text>
<text x="78" y="59.4">O0</text>
<text x="117.3" y="59.4">A3</text>
<text x="117.3" y="56.8">A2</text>
<text x="117.3" y="54.3">A1</text>
<text x="126.9" y="54.3">I/O1</text>
<text x="126.9" y="56.8">I/O2</text>
<text x="126.9" y="59.4">I/O3</text>
<text x="172.4" y="54.3">B</text>
<text x="172.4" y="56.8">C</text>
<text x="172.4" y="59.4">D</text>
<text x="342.3" y="59.3">IC22B</text>
<text x="66.5" y="61.9">D1</text>
<text x="66.5" y="64.5">D2</text>
<text x="74.6" y="60.2" transform="rotate(-90 74.6 60.2)">VCC</text>
<text x="78" y="61.9">O1</text>
<text x="78" y="64.5">O2</text>
<text x="117.3" y="64.5">A5</text>
<text x="117.3" y="61.9">A4</text>
<text x="126.9" y="61.9">I/O4</text>
<text x="126.9" y="64.5">I/O5</text>
<text x="172.4" y="61.9">E</text>
<text x="172.4" y="64.5">F</text>
<text x="66.5" y="67">D3</text>
<text x="66.5" y="69.5">D4</text>
<text x="78" y="67">O3</text>
<text x="78" y="69.5">O4</text>
<text x="117.3" y="69.5">A7</text>
<text x="117.3" y="67">A6</text>
<text x="126.9" y="67">I/O6</text>
<text x="126.9" y="69.5">I/O7</text>
<text x="172.4" y="67">G</text>
<text x="172.4" y="69.5">H</text>
<text x="283.5" y="70.8">IC15</text>
<text x="342.3" y="69.6">74LS86</text>
<text x="48.2" y="76.3">GND</text>
<text x="66.5" y="72.1">D5</text>
<text x="66.5" y="74.6">D6</text>
<text x="66.5" y="77.2">D7</text>
<text x="78" y="72.1">O5</text>
<text x="78" y="74.6">O6</text>
<text x="78" y="77.2">O7</text>
<text x="101.6" y="76.3">GND</text>
<text x="117.3" y="77.2">A10</text>
<text x="117.3" y="74.6">A9</text>
<text x="117.3" y="72.1">A8</text>
<text x="172.4" y="77.2">Clk</text>
<text x="172.4" y="74.6">PE</text>
<text x="267.9" y="73.7">GND</text>
<text x="267.9" y="76.3">GND</text>
<text x="286.7" y="74.6">D0</text>
<text x="286.7" y="77.2">D1</text>
<text x="294.3" y="76" transform="rotate(-90 294.3 76)">VCC</text>
<text x="297.2" y="77.2">Q1</text>
<text x="297.2" y="74.6">Q0</text>
<text x="48.2" y="83.9">GND</text>
<text x="66.5" y="82.2">Cp</text>
<text x="101.6" y="78.8">GND</text>
<text x="101.6" y="81.3">GND</text>
<text x="117.3" y="82.2">A12</text>
<text x="117.3" y="79.7">A11</text>
<text x="153.6" y="78.8">GND</text>
<text x="172.4" y="79.7">CE</text>
<text x="267.9" y="78.8">GND</text>
<text x="286.7" y="79.7">D2</text>
<text x="286.7" y="82.2">D3</text>
<text x="297.2" y="82.2">Q3</text>
<text x="297.2" y="79.7">Q2</text>
<text x="61.8" y="88.6">74LS374</text>
<text x="66.5" y="84.8">OE</text>
<text x="74.6" y="85.9" transform="rotate(-90 74.6 85.9)">GND</text>
<text x="167.2" y="88.6">74LS166</text>
<text x="172.4" y="84.8">Clr</text>
<text x="180" y="85.4" transform="rotate(-90 180 85.4)">GND</text>
<text x="286.7" y="89.9">CEP</text>
<text x="286.7" y="87.3">PE</text>
<text x="297.5" y="87.3">TC</text>
<text x="342.9" y="89.8">IC20B</text>
<text x="101.6" y="94">GND</text>
<text x="117.3" y="94.9">OE</text>
<text x="117.3" y="92.4">WE</text>
<text x="286.7" y="94.9">CP</text>
<text x="286.7" y="92.4">CET</text>
<text x="71.6" y="101.3">GND</text>
<text x="101.6" y="96.6">GND</text>
<text x="117.3" y="97.5">CE</text>
<text x="125.4" y="98.6" transform="rotate(-90 125.4 98.6)">GND</text>
<text x="127" y="101.3">AT28C64B-15</text>
<text x="177" y="101.3">GND</text>
<text x="206.9" y="98">R3</text>
<text x="286.7" y="100">MR</text>
<text x="294.3" y="100.6" transform="rotate(-90 294.3 100.6)">GND</text>
<text x="342.9" y="100.1">74LS32</text>
<text x="205.7" y="102.4">1k</text>
<text x="281.5" y="103.8">74F163A</text>
<text x="122.4" y="111.5">GND</text>
<text x="217.2" y="116.5">IC16F</text>
<text x="291.3" y="116.5">GND</text>
<text x="217.2" y="126.7">74LS04</text>
<text x="221.6" y="136.8">IC22A</text>
<text x="221.6" y="147.1">74LS86</text>
<text x="49.4" y="161.5">R1</text>
<text x="48.2" y="165.9">1k</text>
<text x="102.9" y="162.3">Y1</text>
<text x="277.1" y="163.5">IC14</text>
<text x="280.4" y="167.3">D0</text>
<text x="290.9" y="167.3">Q0</text>
<text x="100.9" y="169.9">12MHz</text>
<text x="280.4" y="172.4">D1</text>
<text x="288" y="168.7" transform="rotate(-90 288 168.7)">VCC</text>
<text x="290.9" y="169.9">Q0</text>
<text x="290.9" y="172.4">Q1</text>
<text x="22.8" y="176.2">IC16A</text>
<text x="280.4" y="177.5">D2</text>
<text x="290.9" y="175">Q1</text>
<text x="290.9" y="177.5">Q2</text>
<text x="102.8" y="181.8">R2</text>
<text x="280.4" y="182.6">D3</text>
<text x="290.9" y="180">Q2</text>
<text x="290.9" y="185.1">Q3</text>
<text x="290.9" y="182.6">Q3</text>
<text x="22.8" y="186.4">74LS04</text>
<text x="63.5" y="186.3">IC16B</text>
<text x="101.6" y="186.2">1k</text>
<text x="280.4" y="190.2">Mr</text>
<text x="280.4" y="187.7">Cp</text>
<text x="288" y="190.8" transform="rotate(-90 288 190.8)">GND</text>
<text x="63.5" y="196.6">74LS04</text>
<text x="116.8" y="196.5">IC16C</text>
<text x="275.1" y="194">74LS175</text>
<text x="116.8" y="206.8">74LS04</text>
<text x="285" y="206.7">GND</text>
</g>
</svg>
